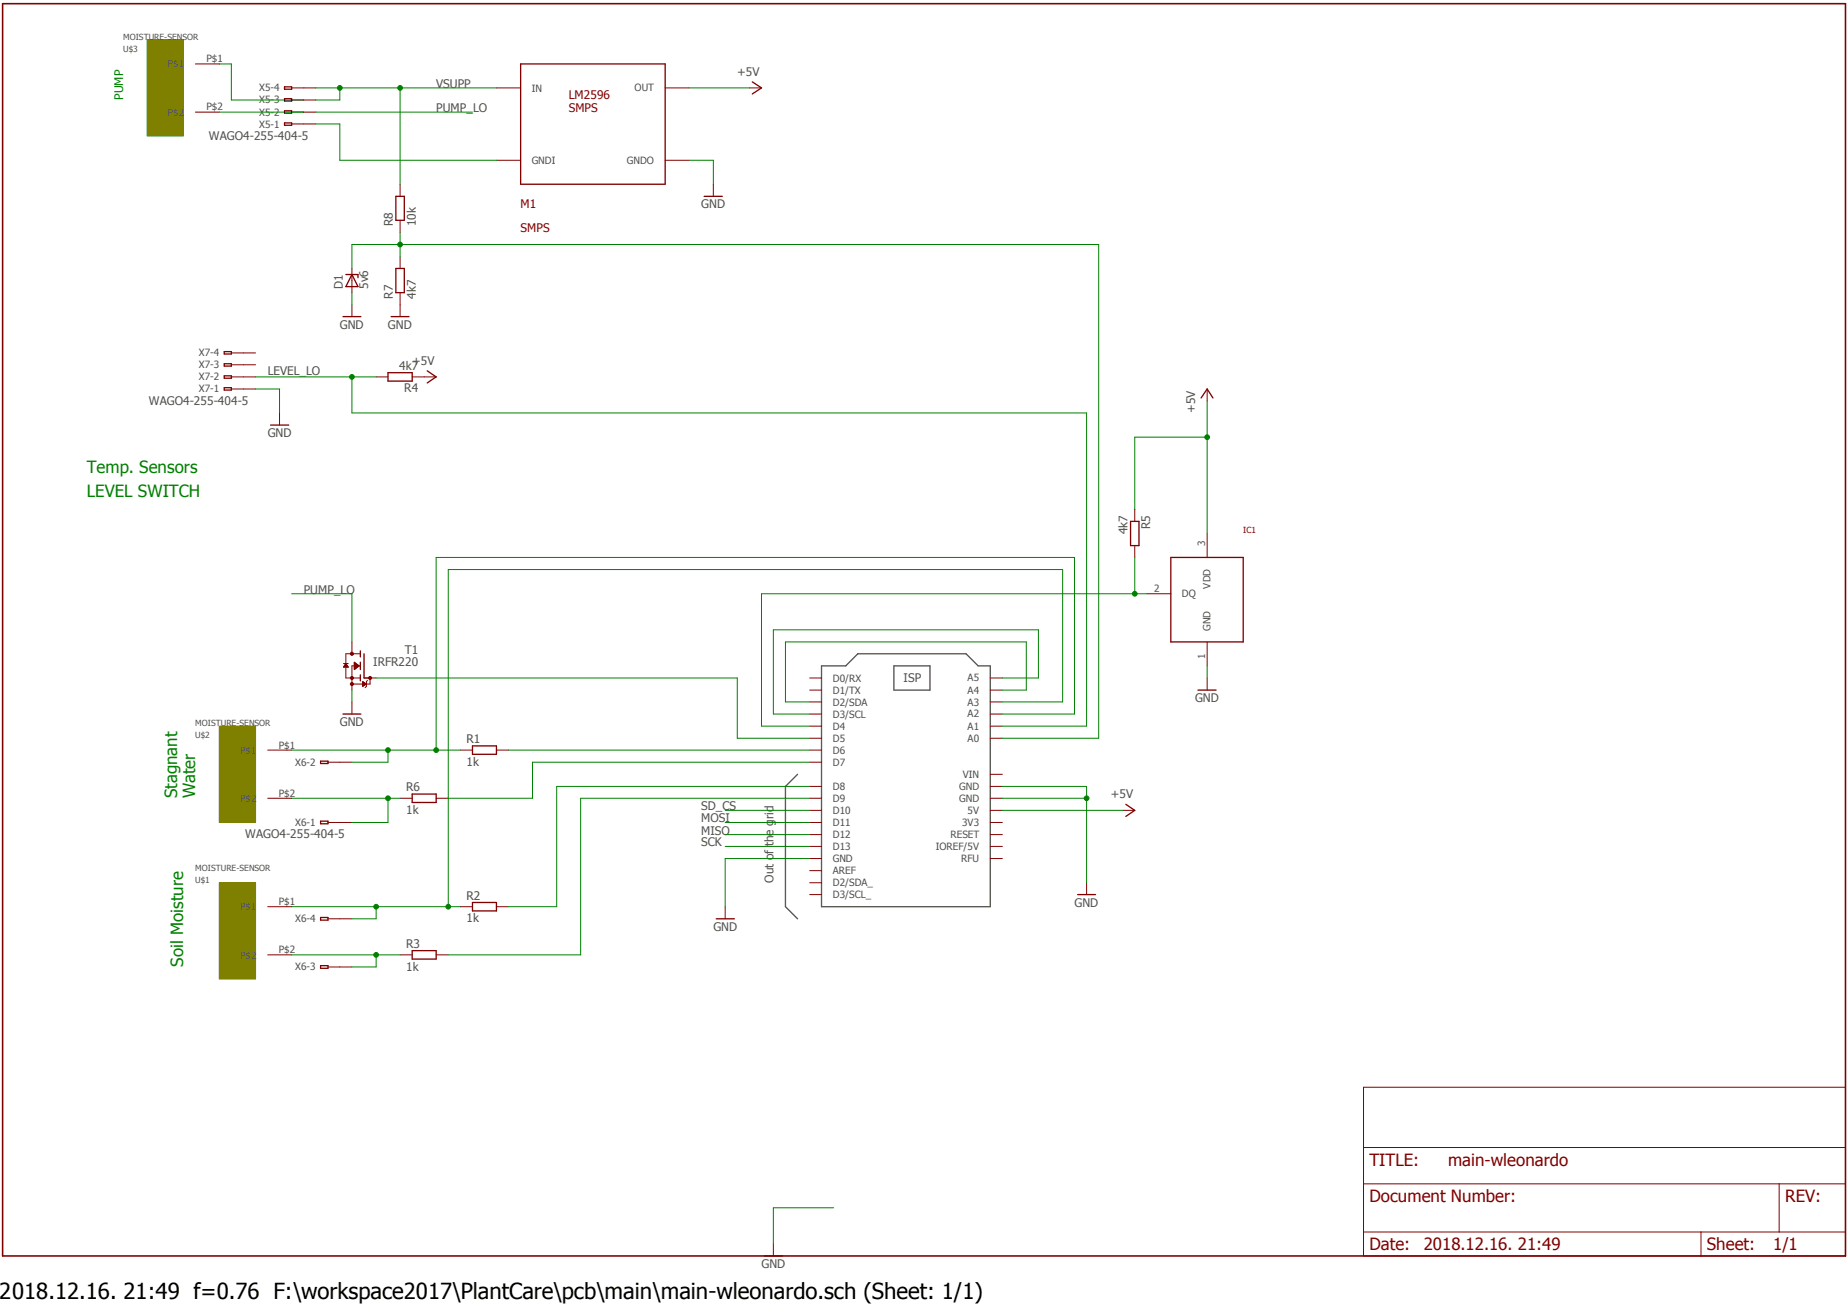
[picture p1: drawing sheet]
<svg xmlns="http://www.w3.org/2000/svg" width="297mm" height="210mm" viewBox="0 0 297 210" stroke-linecap="round" stroke-linejoin="round" font-family="sans-serif">
<path d="M0 .3l297 204.2M297 .3l-297 204.2" fill="none" stroke="#fff" stroke-width=".16"/>
<path d="M35.3 142h5.8v15.5h-5.8z" fill-rule="evenodd" fill="#808000"/>
<path d="M35.3 142h5.8v15.5h-5.8z" fill="none" stroke="#808000" stroke-width=".16"/>
<path d="M35.3 116.8h5.8v15.5h-5.8z" fill-rule="evenodd" fill="#808000"/>
<path d="M35.3 116.8h5.8v15.5h-5.8z" fill="none" stroke="#808000" stroke-width=".16"/>
<path d="M23.7 6.4h5.8v15.5h-5.8z" fill-rule="evenodd" fill="#808000"/>
<path d="M23.7 6.4h5.8v15.5h-5.8z" fill="none" stroke="#808000" stroke-width=".16"/>
<path d="M132.1 107.1h3.9l2-1.9h17.4l1.9 1.9h2v38.7h-27.2zM143.8 107.1h5.8v3.9h-5.8zM128.3 124.5l-2 2v19.3l2 2" fill="none" stroke="#505050" stroke-width=".21"/>
<g fill="none" stroke="#800000" stroke-width=".16">
<path d="M79.8 14.1h3.9M107 14.1h3.8M79.8 25.8h3.9M107 25.8h3.8M114.7 29.6v2M55.2 106.7h.8M58 107.1h-1.4v2M58 105.2h-2.4v3.9h2.4M43 145.8h3.9M43 153.6h3.9M64.3 153.6h2M70.1 153.6h2"/>
<path d="M74 145.8h2M79.8 145.8h2"/>
</g>
<path d="M83.7 10.3h23.3v19.3h-23.3zM113.2 31.6h3M58 104.7v1M58 106.5v1.2M58 108.5v1M58.5 105.2v3.9M66.3 152.9h3.8v1.4h-3.8zM76 145.2h3.8v1.3h-3.8z" fill="none" stroke="#800000" stroke-width=".21"/>
<circle cx="56.6" cy="109.1" r=".25" fill="#800000"/>
<circle cx="56.6" cy="109.1" r=".25" fill="none" stroke="#800000" stroke-width=".16"/>
<circle cx="56.6" cy="105.2" r=".25" fill="#800000"/>
<g fill="none" stroke="#800000" stroke-width=".16">
<path d="M55.3 107.3h.7M55.3 107.2h.7M55.3 107.1h.6M55.4 107.1h.5M55.4 107h.4M55.5 107h.3M55.5 106.9h.2M55.5 106.8h.2M55.6 106.8h.1M55.6 106.7l.4 .6h-.8zM55.6 106.7h.1M56.6 103.3v1.9"/>
<path d="M56.6 109.1v1.9M57 107.3h.5M57 107.3h.6M57 107.2h.6M57 107.1h.7M57 107h.7M57 107h.6M57 106.9h.5M57 106.8h.4M57 106.7h.3M57 106.5l.7 .6-.7 .6zM57 107.7h.1"/>
<path d="M57 107.6h.1M57 107.5h.2M57 107.4h.3M57 107.4h.4M57 106.7h.2M57 106.6h.1M58.3 109.6l.6 .4-.6 .4zM58.3 110.4h.1M58.3 110.3h.2M58.3 110.2h.3M58.3 110.2h.4M58.3 110.1h.5"/>
<path d="M58.3 110.1h.6M58.3 110h.6M58.3 109.9h.5M58.3 109.9h.4M58.3 109.8h.3M58.3 109.8h.2M58.3 109.7h.2M58.3 109.6h.1M58.5 109.1h2M59.1 109.4l-.2 .2v.8l-.2 .2M59.5 109.1v.9h-2.9"/>
<circle cx="56.6" cy="105.2" r=".25"/>
</g>
<circle cx="59.5" cy="109.1" r=".25" fill="#800000"/>
<circle cx="59.5" cy="109.1" r=".25" fill="none" stroke="#800000" stroke-width=".16"/>
<circle cx="56.6" cy="110" r=".25" fill="#800000"/>
<g fill="none" stroke="#800000" stroke-width=".16">
<path d="M31.4 18h3.9M31.4 10.3h3.9M46.9 19.9h3.9M46.9 18h3.9M46.9 16.1h3.9M46.9 14.1h3.9M120.5 14.1h2M64.3 29.6v2M64.3 35.4v2M37.2 58.7h3.9M37.2 56.8h3.9M56.6 43.2v3.9"/>
<path d="M56.6 49v1.9M64.3 41.3v1.9M64.3 47.1v3.8M37.2 60.6h3.9M37.2 62.6h3.9M45 66.4v2M60.5 60.6h1.9M66.3 60.6h3.8M194.1 62.6v1.9M182.5 81.9v2M182.5 87.8v1.9M184.4 95.5h3.9"/>
<path d="M194.1 85.8v3.9M56.6 112.9v2M130.2 109.1h1.9M130.2 111h1.9M130.2 112.9h1.9M130.2 114.9h1.9M130.2 116.8h1.9M130.2 118.7h1.9M159.3 109.1h1.9M159.3 111h1.9M159.3 112.9h1.9M159.3 114.9h1.9"/>
<path d="M159.3 116.8h1.9M159.3 118.7h1.9M194.1 103.3v3.8M194.1 109.1v1.9M43 120.6h3.9M43 128.4h3.9M52.7 132.3h3.9M52.7 122.6h3.9M64.3 128.4h2M70.1 128.4h2M74 120.6h2M79.8 120.6h2"/>
<path d="M130.2 120.6h1.9M130.2 128.4h1.9M130.2 132.3h1.9M130.2 122.6h1.9M130.2 126.5h1.9M130.2 130.3h1.9M130.2 134.2h1.9M130.2 136.1h1.9M130.2 138.1h1.9M159.3 128.4h1.9M159.3 132.3h1.9M159.3 126.5h1.9"/>
<path d="M159.3 130.3h1.9M159.3 134.2h1.9M159.3 136.1h1.9M159.3 138.1h1.9M159.3 124.5h1.9M180.5 130.3h2M52.7 155.5h3.9M52.7 147.8h3.9M116.6 145.8v2M130.2 140h1.9M130.2 142h1.9M130.2 143.9h1.9"/>
<path d="M174.7 142v1.9M219.3 174.9h77.5v27.1h-77.5zM219.3 190.4h77.5M219.3 198.2h77.5M219.3 184.6h77.5M273.6 198.2v3.8M286.1 190.4v7.8M124.4 200.1v1.9"/>
<circle cx="56.6" cy="110" r=".25"/>
</g>
<g fill="none" stroke="#800000" stroke-width=".21">
<path d="M45.8 14h1.1v.4h-1.1zM45.8 15.9h1.1v.4h-1.1zM45.8 17.8h1.1v.4h-1.1zM45.8 19.8h1.1v.4h-1.1zM121 13.2l1.5 .9-1.5 1M63.7 31.6h1.3v3.8h-1.3zM36.1 56.6h1.1v.3h-1.1zM36.1 58.5h1.1v.4h-1.1zM55.2 50.9h2.8M55.6 44.2h2v.5M56.6 44.2l1 1.9h-2zM62.4 59.9h3.9v1.4h-3.9z"/>
<path d="M62.9 50.9h2.9M63.7 43.2h1.3v3.9h-1.3zM68.7 59.6l1.4 1-1.4 1M36.1 60.5h1.1v.3h-1.1zM36.1 62.4h1.1v.3h-1.1zM43.5 68.4h2.9M193.2 64l.9-1.4 1 1.4M181.8 83.9h1.4v3.9h-1.4zM188.3 89.7h11.6v13.6h-11.6zM55.2 114.9h2.8M76 120h3.8v1.3h-3.8zM192.7 111h2.9"/>
<path d="M51.6 122.4h1.1v.4h-1.1zM51.6 132.1h1.1v.4h-1.1zM66.3 127.7h3.8v1.4h-3.8zM181.1 129.4l1.4 .9-1.4 1M51.6 147.6h1.1v.4h-1.1zM51.6 155.3h1.1v.4h-1.1zM115.2 147.8h2.9M173.3 143.9h2.9M122.9 202h3"/>
</g>
<path d="M.4 .6h296.4v201.4h-296.4z" fill="none" stroke="#800000" stroke-width=".25"/>
<path d="M50.8 19.9h3.8v5.9h25.2M182.5 89.7v5.8M184.4 95.5h-61.9v21.3h7.7" fill="none" stroke="#008000" stroke-width=".16"/>
<circle cx="182.5" cy="95.5" r=".38" fill="#008000"/>
<g fill="none" stroke="#008000" stroke-width=".16">
<path d="M46.9 153.6h17.4M60.5 153.6v1.9h-3.9"/>
<circle cx="182.5" cy="95.5" r=".38"/>
</g>
<circle cx="60.5" cy="153.6" r=".38" fill="#008000"/>
<g fill="none" stroke="#008000" stroke-width=".16">
<path d="M110.8 25.8h3.9v3.8M56.6 47.1v1.9M41.1 62.6h3.9v3.8M56.6 111v1.9M194.1 107.1v2M130.2 138.1h-13.6v7.7M161.2 126.5h13.5v15.5M161.2 128.4h13.5M134.1 194.3h-9.7v5.8"/>
<circle cx="60.5" cy="153.6" r=".38"/>
</g>
<circle cx="174.7" cy="128.4" r=".38" fill="#008000"/>
<g fill="none" stroke="#008000" stroke-width=".16">
<path d="M50.8 18h25.2M50.8 14.1h29M54.6 14.1v2h-3.8M46.9 95.5h9.7v7.8"/>
<circle cx="174.7" cy="128.4" r=".38"/>
</g>
<circle cx="54.6" cy="14.1" r=".38" fill="#008000"/>
<g fill="none" stroke="#008000" stroke-width=".16">
<path d="M64.3 14.1v15.5"/>
<circle cx="54.6" cy="14.1" r=".38"/>
</g>
<circle cx="64.3" cy="14.1" r=".38" fill="#008000"/>
<g fill="none" stroke="#008000" stroke-width=".16">
<path d="M41.1 60.6h19.4M56.6 60.6v5.8"/>
<circle cx="64.3" cy="14.1" r=".38"/>
</g>
<circle cx="56.6" cy="60.6" r=".38" fill="#008000"/>
<g fill="none" stroke="#008000" stroke-width=".16">
<path d="M56.6 66.4h118.1v50.4h-13.5M46.9 128.4h17.4M62.4 128.4v3.9h-5.8"/>
<circle cx="56.6" cy="60.6" r=".38"/>
</g>
<circle cx="62.4" cy="128.4" r=".38" fill="#008000"/>
<g fill="none" stroke="#008000" stroke-width=".16">
<path d="M64.3 37.4v3.9M64.3 39.3h-7.7v3.9"/>
<circle cx="62.4" cy="128.4" r=".38"/>
</g>
<circle cx="64.3" cy="39.3" r=".38" fill="#008000"/>
<g fill="none" stroke="#008000" stroke-width=".16">
<path d="M64.3 39.3h112.4v79.4h-15.5M70.1 89.7h102.7v25.2h-11.6M60.5 109.1h58.1v9.6h11.6M161.2 111h3.9v-7.7h-38.8v9.6h3.9M161.2 109.1h5.8v-7.8h-42.6v13.6h5.8M46.9 120.6h27.1M62.4 120.6v2h-5.8M116.6 130.3h13.6M116.6 132.3h13.6M116.6 134.2h13.6M116.6 136.1h13.6"/>
<circle cx="64.3" cy="39.3" r=".38"/>
</g>
<circle cx="62.4" cy="120.6" r=".38" fill="#008000"/>
<g fill="none" stroke="#008000" stroke-width=".16">
<path d="M70.1 89.7v30.9"/>
<circle cx="62.4" cy="120.6" r=".38"/>
</g>
<circle cx="70.1" cy="120.6" r=".38" fill="#008000"/>
<g fill="none" stroke="#008000" stroke-width=".16">
<path d="M72.1 91.6h98.8v21.3h-9.7M130.2 122.6h-44.6v5.8h-13.5M46.9 145.8h27.1M60.5 145.8v2h-3.9"/>
<circle cx="70.1" cy="120.6" r=".38"/>
</g>
<circle cx="60.5" cy="145.8" r=".38" fill="#008000"/>
<g fill="none" stroke="#008000" stroke-width=".16">
<path d="M72.1 91.6v54.2"/>
<circle cx="60.5" cy="145.8" r=".38"/>
</g>
<circle cx="72.1" cy="145.8" r=".38" fill="#008000"/>
<g fill="none" stroke="#008000" stroke-width=".16">
<path d="M110.8 14.1h9.7M194.1 64.5v21.3M194.1 70.3h-11.6v11.6M130.2 128.4h-36.8v25.2h-21.3M161.2 130.3h19.3"/>
<circle cx="72.1" cy="145.8" r=".38"/>
</g>
<circle cx="194.1" cy="70.3" r=".38" fill="#008000"/>
<g fill="none" stroke="#008000" stroke-width=".16">
<path d="M35.3 18h13.5M35.3 10.3h1.9v5.8h11.6M81.8 120.6h48.4M130.2 126.5h-40.7v19.3h-7.7"/>
<circle cx="194.1" cy="70.3" r=".38"/>
</g>
<text font-size="3.6" x="0" y="208.9">2018.12.16. 21:49 f=0.76 F:\workspace2017\PlantCare\pcb\main\main-wleonardo.sch (Sheet: 1/1)</text>
<g font-size="2.7" fill="#008000">
<text x="14" y="76.1">Temp. Sensors</text>
<text x="14" y="80">LEVEL SWITCH</text>
<text x="28.5" y="128.4" transform="rotate(-90 28.5 128.4)">Stagnant</text>
<text x="31.4" y="128.4" transform="rotate(-90 31.4 128.4)">Water</text>
<text x="29.5" y="155.5" transform="rotate(-90 29.5 155.5)">Soil Moisture</text>
</g>
<g font-size="2.7" fill="#800000">
<text x="220.3" y="187.5">TITLE:</text>
<text x="232.9" y="187.5">main-wleonardo</text>
<text x="220.3" y="193.3">Document Number:</text>
<text x="287.1" y="193.3">REV:</text>
<text x="220.3" y="201">Date:</text>
<text x="229" y="201">2018.12.16. 21:49</text>
<text x="274.5" y="201">Sheet:</text>
<text x="285.2" y="201">1/1</text>
</g>
<text font-size="1.9" fill="#008000" x="19.8" y="16.1" transform="rotate(-90 19.8 16.1)">PUMP</text>
<g font-size="1.9" fill="#505050">
<text x="70.1" y="14.1">VSUPP</text>
<text x="118.6" y="12.2">+5V</text>
<text x="33.6" y="22.5">WAGO4-255-404-5</text>
<text x="70.1" y="18">PUMP_LO</text>
<text x="112.8" y="33.5">GND</text>
<text x="63.2" y="36.4" transform="rotate(-90 63.2 36.4)">R8</text>
<text x="66.9" y="36.4" transform="rotate(-90 66.9 36.4)">10k</text>
<text x="55.2" y="46.5" transform="rotate(-90 55.2 46.5)">D1</text>
<text x="59.2" y="46.5" transform="rotate(-90 59.2 46.5)">5v6</text>
<text x="54.6" y="52.9">GND</text>
<text x="62.4" y="52.9">GND</text>
<text x="63.2" y="48" transform="rotate(-90 63.2 48)">R7</text>
<text x="66.9" y="48" transform="rotate(-90 66.9 48)">4k7</text>
<text x="64.2" y="59.5">4k7</text>
<text x="66.3" y="58.7">+5V</text>
<text x="24" y="65.1">WAGO4-255-404-5</text>
<text x="43" y="60.2">LEVEL_LO</text>
<text x="65" y="63.1">R4</text>
<text x="43" y="70.3">GND</text>
<text x="192.2" y="66.4" transform="rotate(-90 192.2 66.4)">+5V</text>
<text x="181.4" y="85.9" transform="rotate(-90 181.4 85.9)">4k7</text>
<text x="185" y="85.1" transform="rotate(-90 185 85.1)">R5</text>
<text x="48.8" y="95.5">PUMP_LO</text>
<text x="60" y="107.1">IRFR220</text>
<text x="65.1" y="105.2">T1</text>
<text x="145.3" y="109.6">ISP</text>
<text x="192.2" y="112.9">GND</text>
<text x="54.6" y="116.8">GND</text>
<text x="75" y="119.5">R1</text>
<text x="75" y="123.2">1k</text>
<text x="65.3" y="130.9">1k</text>
<text x="65.3" y="127.3">R6</text>
<text x="112.8" y="130.3">SD_CS</text>
<text x="178.6" y="128.4">+5V</text>
<text x="39.5" y="134.8">WAGO4-255-404-5</text>
<text x="112.8" y="132.3">MOSI</text>
<text x="112.8" y="134.2">MISO</text>
<text x="112.8" y="136.1">SCK</text>
<text x="124.4" y="142" transform="rotate(-90 124.4 142)">Out of the grid</text>
<text x="75" y="148.4">1k</text>
<text x="75" y="144.7">R2</text>
<text x="114.7" y="149.7">GND</text>
<text x="172.8" y="145.8">GND</text>
<text x="65.3" y="152.4">R3</text>
<text x="65.3" y="156.1">1k</text>
<text x="122.5" y="204">GND</text>
</g>
<g font-size="1.9" fill="#800000">
<text x="91.5" y="16">LM2596</text>
<text x="91.5" y="18">SMPS</text>
<text x="83.7" y="33.5">M1</text>
<text x="83.7" y="37.4">SMPS</text>
</g>
<g font-size="1.6" fill="#505050">
<text x="27" y="10.8">P$1</text>
<text x="33.2" y="10">P$1</text>
<text x="33.2" y="17.7">P$2</text>
<text x="41.7" y="16.6">X5-3</text>
<text x="41.7" y="14.7">X5-4</text>
<text x="85.5" y="14.7">IN</text>
<text x="102.1" y="14.7">OUT</text>
<text x="27" y="18.6">P$2</text>
<text x="41.7" y="20.5">X5-1</text>
<text x="41.7" y="18.6">X5-2</text>
<text x="85.5" y="26.3">GNDI</text>
<text x="100.8" y="26.3">GNDO</text>
<text x="32" y="59.3">X7-3</text>
<text x="32" y="57.3">X7-4</text>
<text x="32" y="63.1">X7-1</text>
<text x="32" y="61.2">X7-2</text>
<text x="193.8" y="87.9" transform="rotate(-90 193.8 87.9)">3</text>
<text x="185.6" y="95.2">2</text>
<text x="194.7" y="94.7" transform="rotate(-90 194.7 94.7)">VDD</text>
<text x="190.1" y="96.1">DQ</text>
<text x="194.7" y="101.5" transform="rotate(-90 194.7 101.5)">GND</text>
<text x="193.8" y="105.9" transform="rotate(-90 193.8 105.9)">1</text>
<text x="133.9" y="109.6">D0/RX</text>
<text x="133.9" y="111.5">D1/TX</text>
<text x="133.9" y="113.5">D2/SDA</text>
<text x="155.6" y="109.6">A5</text>
<text x="155.6" y="111.5">A4</text>
<text x="155.6" y="113.5">A3</text>
<text x="133.9" y="115.4">D3/SCL</text>
<text x="133.9" y="117.4">D4</text>
<text x="133.9" y="119.3">D5</text>
<text x="155.6" y="115.4">A2</text>
<text x="155.6" y="117.3">A1</text>
<text x="155.6" y="119.3">A0</text>
<text x="38.6" y="121.2">P$1</text>
<text x="44.8" y="120.4">P$1</text>
<text x="47.5" y="123.2">X6-2</text>
<text x="133.9" y="121.2">D6</text>
<text x="133.9" y="123.2">D7</text>
<text x="154.9" y="125.1">VIN</text>
<text x="38.6" y="129">P$2</text>
<text x="44.8" y="128.1">P$2</text>
<text x="133.9" y="127">D8</text>
<text x="133.9" y="129">D9</text>
<text x="133.9" y="130.9">D10</text>
<text x="154.3" y="127">GND</text>
<text x="154.3" y="129">GND</text>
<text x="155.6" y="130.9">5V</text>
<text x="47.5" y="132.8">X6-1</text>
<text x="133.9" y="132.9">D11</text>
<text x="133.9" y="134.8">D12</text>
<text x="133.9" y="136.7">D13</text>
<text x="150.5" y="136.7">IOREF/5V</text>
<text x="152.9" y="134.8">RESET</text>
<text x="154.7" y="132.8">3V3</text>
<text x="133.9" y="140.6">AREF</text>
<text x="133.9" y="138.7">GND</text>
<text x="133.9" y="142.5">D2/SDA_</text>
<text x="154.6" y="138.7">RFU</text>
<text x="38.6" y="146.4">P$1</text>
<text x="44.8" y="145.6">P$1</text>
<text x="47.5" y="148.3">X6-4</text>
<text x="133.9" y="144.5">D3/SCL_</text>
<text x="38.6" y="154.2">P$2</text>
<text x="44.8" y="153.3">P$2</text>
<text x="47.5" y="156.1">X6-3</text>
</g>
<g font-size="1.4" fill="#505050">
<text x="19.8" y="8.3">U$3</text>
<text x="19.8" y="6.4">MOISTURE-SENSOR</text>
<text x="31.4" y="118.7">U$2</text>
<text x="31.4" y="116.8">MOISTURE-SENSOR</text>
<text x="31.4" y="142">U$1</text>
<text x="31.4" y="140">MOISTURE-SENSOR</text>
</g>
<text font-size="1.4" fill="#800000" x="199.9" y="85.8">IC1</text>
</svg>
